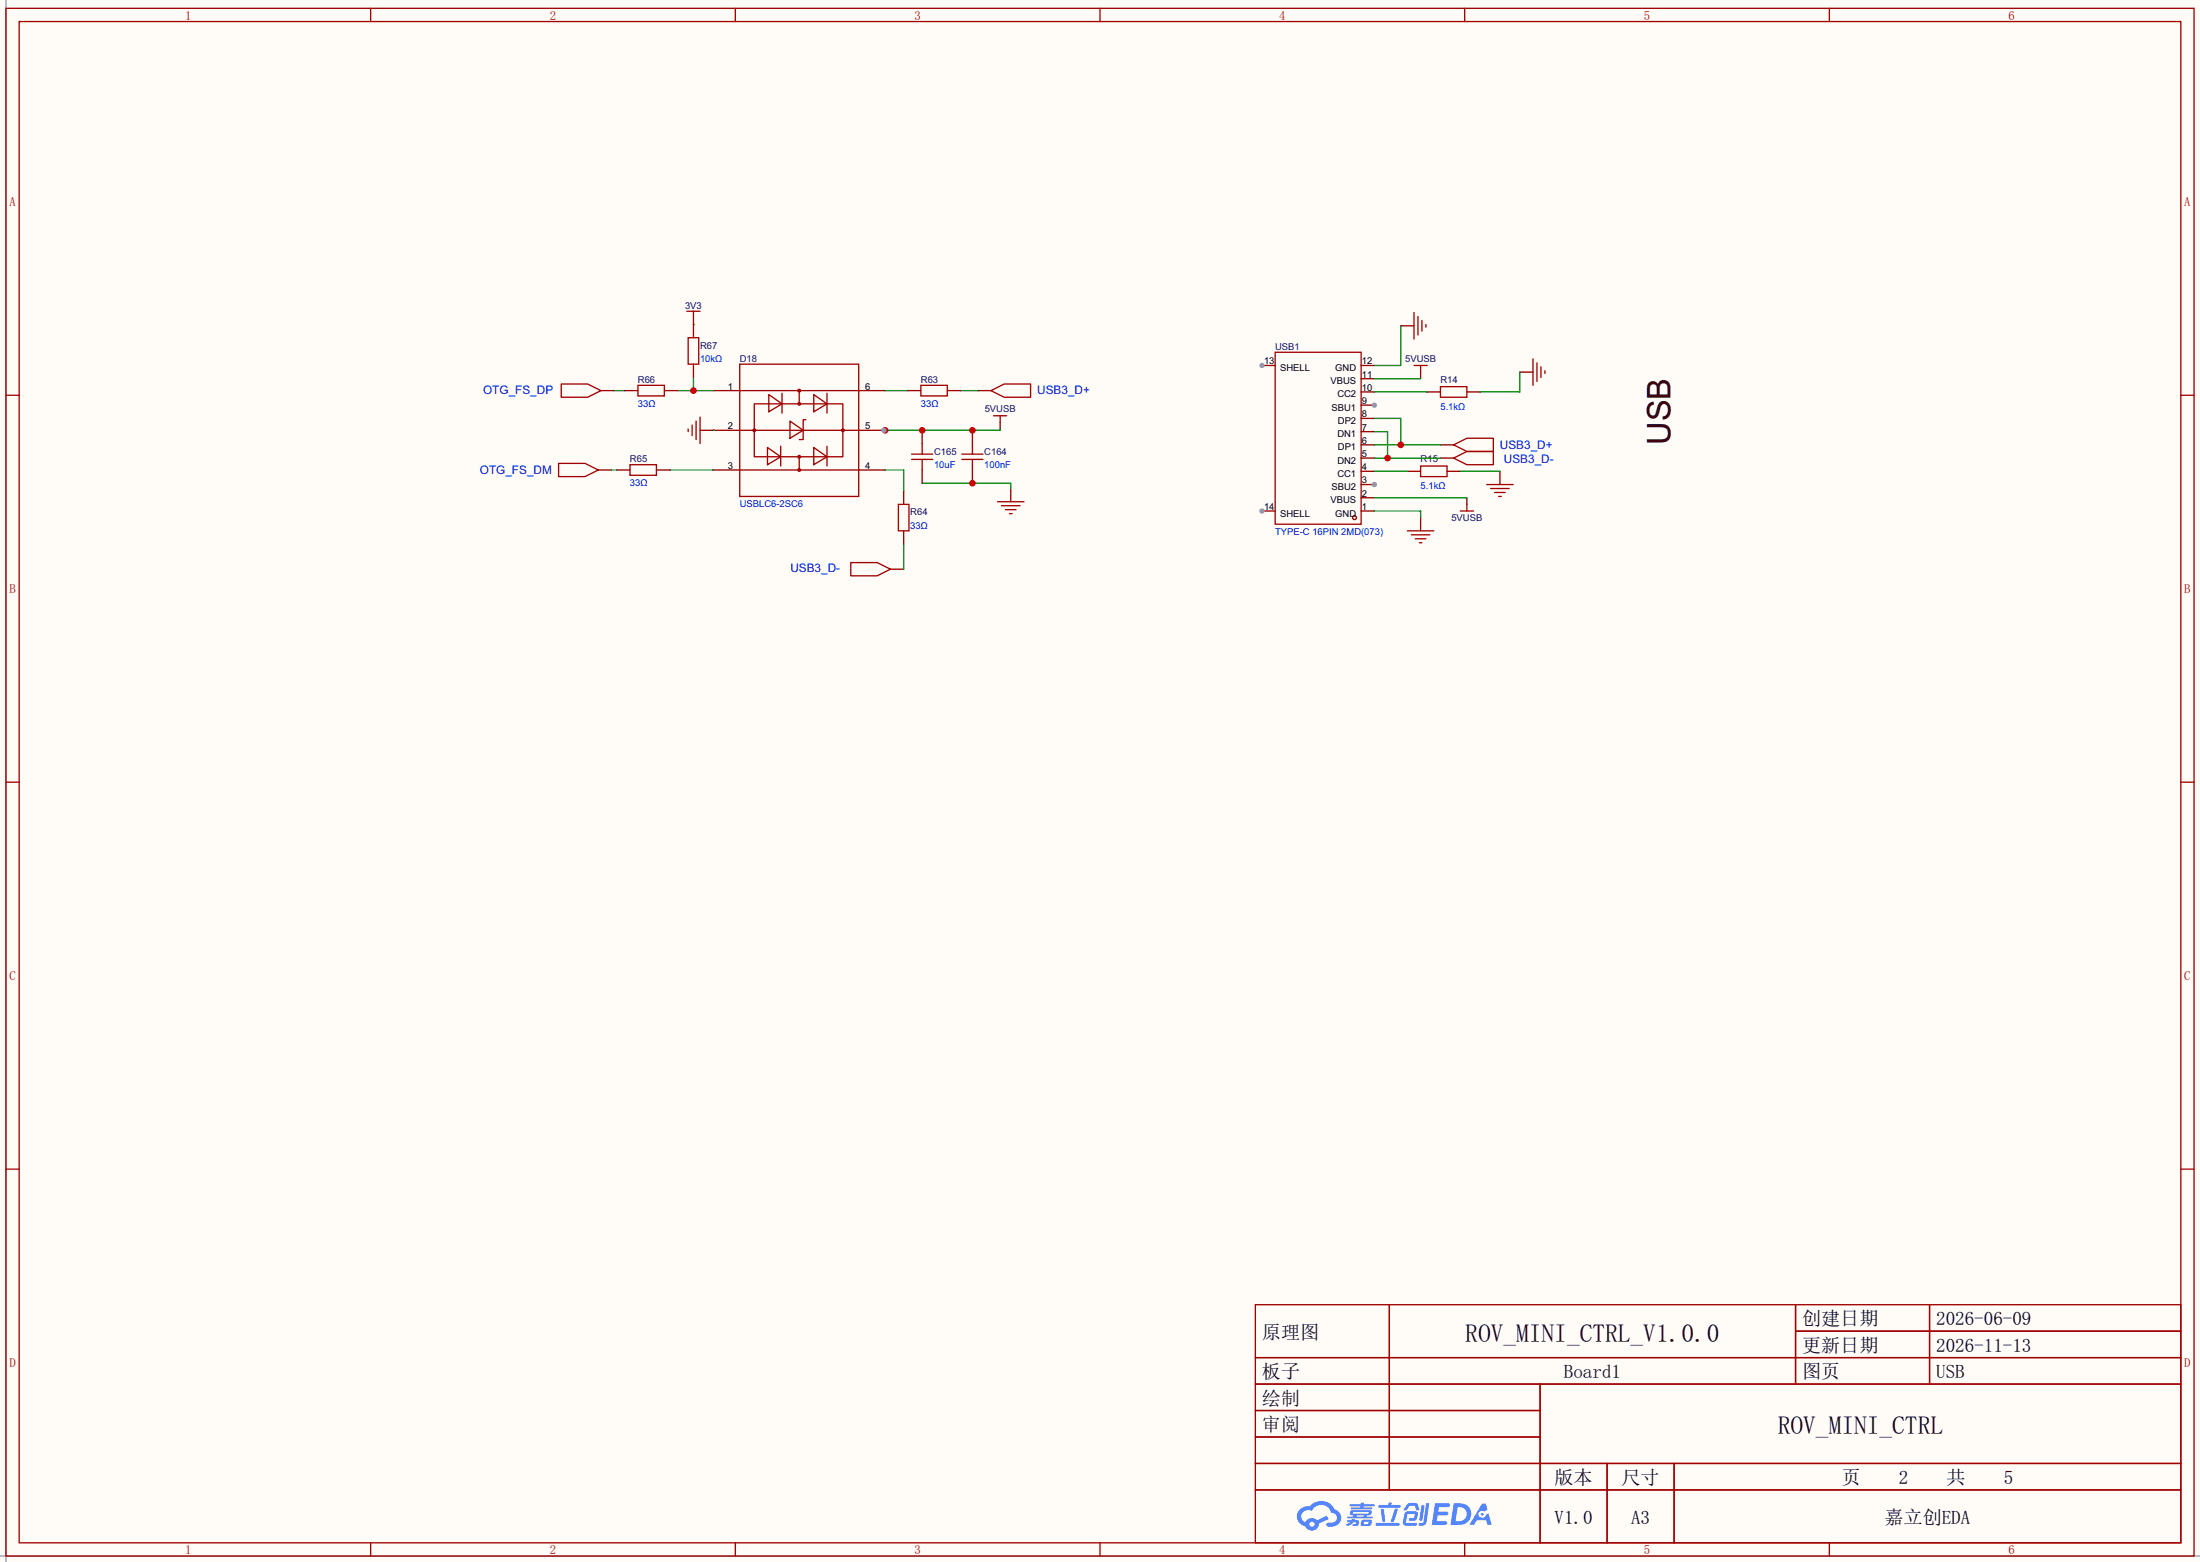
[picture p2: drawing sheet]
<svg xmlns="http://www.w3.org/2000/svg" width="423mm" height="300mm" viewBox="0 0 423 300" stroke-linecap="round" stroke-linejoin="round" font-family="sans-serif">
<path d="M0 0h422.7v299.9h-422.7z" fill="#fffcf7"/>
<path d="M1.1 0v299.9M0 298.8h422.7" fill="none" stroke="#999" stroke-width=".25"/>
<g fill="none" stroke="#a10000" stroke-width=".25">
<path d="M1.1 1.6h420.4v297.2h-420.4zM3.7 4.1h415.3v292.1h-415.3zM71.2 1.6v2.5M141.3 1.6v2.5M211.3 1.6v2.5M281.4 1.6v2.5M351.5 1.6v2.5M1.1 75.9h2.6M419 75.9h2.5M1.1 150.2h2.6M419 150.2h2.5M1.1 224.5h2.6"/>
<path d="M419 224.5h2.5M241.2 250.5h177.8v45.7h-177.8zM266.9 250.5v35.6M345 250.5v15.3M345 255.6h74M370.7 250.5v15.3M241.2 260.7h177.8M241.2 265.8h177.8M241.2 270.8h54.7M241.2 275.9h54.7M295.9 265.8v30.4M71.2 296.2v2.6"/>
<path d="M141.3 296.2v2.6M211.3 296.2v2.6M241.2 281h177.8M241.2 286.1h177.8M281.4 296.2v2.6M308.8 281v15.2M321.6 281v15.2M351.5 296.2v2.6"/>
</g>
<g fill="#5487ff">
<path d="M275.7 288.6h1.6a1.34 1.34 0 0 1 1.2 .2 .37 .37 0 0 1-.3 .6h-1.7l-.2 .9h1.6a.37 .37 0 0 1 .4 .4 .37 .37 0 0 1-.4 .3h-1.7l-.2 1.1h1.4a.48 .48 0 0 1 .6 .3v.2l-.3 .2h-2.6z"/>
<path d="M284.7 288.7h.7l.4 1.2-.6 .3a.72 .72 0 0 0-1.1 .2 .72 .72 0 0 0 .3 1 .72 .72 0 0 0 1-.3l.1-.3 .5-.2 .6 2.2h-.8l-.3-.9h-1.8l-.5 .9h-.9z"/>
<path d="M273.1 289h.6l-.4 2.8a.31 .31 0 0 1-.3 .2 .31 .31 0 0 1-.3-.3z"/>
<path d="M274 288.6h.6l-.5 3.7a.97 .97 0 0 1-1.6 .5l.2-.3 .6-.1 .2-.2z"/>
<path d="M270.3 288.9l.5-.3h1.2l.4 .4 .3 .9-.6 .1-.3-.9h-.8l-.2 .1-.6 .8h-.5z"/>
<path d="M269.9 290.5l.5-.3h1.4a.69 .69 0 0 1 .6 .4 .69 .69 0 0 1-.1 .7 .74 .74 0 0 1-.8 .7h-.6a.27 .27 0 0 1-.2-.3 .27 .27 0 0 1 .3-.2l.6-.1 .2-.7-1.4 .1-.3 1.6h1.9a.28 .28 0 0 1 .2 .3 .28 .28 0 0 1-.3 .3l-1.9-.1-.4-.2-.1-.5z"/>
<path d="M264.3 292.4h4.3a.28 .28 0 0 1 .3 .3 .28 .28 0 0 1-.3 .3h-4.2l-.1-.2z"/>
<path d="M268 289.7h.6l-.8 2.4a.3 .3 0 0 1-.4 .2 .3 .3 0 0 1-.2-.2z"/>
<path d="M265.3 289.7h.6l.2 2.2-.2 .3-.4-.2z"/>
<path d="M264.8 289h1.9l.2-.5h.5l-.1 .5h1.5a.27 .27 0 0 1 .3 .3 .27 .27 0 0 1-.3 .2h-3.9l-.1-.1z"/>
<path d="M258.9 291.9h.7l.1-.2h.6l-.1 .2h.8l.1 .4-.2 .6-1.1 .1v-.3l.7-.2v-.2h-.5l-.5 .4-.8 .3-.1-.3 .8-.4h-.6z"/>
<path d="M259.3 288.8h2.1l.1-.2 .6-.1-.1 .3h1.9l.2 .3-.2 .1h-1.9l-.1 .2h1.6l.2 .3-.2 .1h-3.9l-.1-.3h1.8v-.3h-1.9l-.1-.1z"/>
<path d="M279.3 288.6l-.6 4.2h1.4a2.14 2.14 0 0 0 2.6-2.1 2.14 2.14 0 0 0-2.7-2.1zM280 289.4a1.37 1.37 0 0 1 1.8 1.2 1.37 1.37 0 0 1-1.5 1.5h-.7z"/>
<path d="M259.4 290.1l-.1 .7 .6 .2 .1 .2h-1.2l.1 .3h4.6l.2-.1-.2-.2h-.9l.1-.2a.6 .6 0 0 0 .7-.2 .6 .6 0 0 0 0-.8h-3.6zM260 290.3l2.9 .1-.1 .2h-2.8zM260.6 291h1.4l-.1 .2h-1.2z"/>
<path d="M261.6 292a.9 .9 0 0 0-.1 1 2.48 2.48 0 0 0 1.9-.1 .84 .84 0 0 0 0-1.1h-1.4zM262.1 292.2h.7l.1 .3-.2 .2-.7-.1z"/>
<path d="M249.8 289.8a1.91 1.91 0 0 0-.6 1.9 1.91 1.91 0 0 0 1.6 1.4 1.35 1.35 0 0 0 1.5 .8 1.35 1.35 0 0 0 1.1-1.3l1.9-.9-.5-.7-1.8 .9a1.41 1.41 0 0 0-2.2 .4 1.25 1.25 0 0 1-.6-1.8 1.25 1.25 0 0 1 1.8-.4 1.97 1.97 0 0 1 2-1.1 1.97 1.97 0 0 1 1.7 1.5 .96 .96 0 0 1 1.1 .8 .96 .96 0 0 1-.9 1.1h-.6a.39 .39 0 0 0-.5 .3 .39 .39 0 0 0 .4 .4 1.87 1.87 0 0 0 1.9-.5 1.87 1.87 0 0 0 .3-2l-.6-.6-.4-.2a2.86 2.86 0 0 0-4.8-.6h-.3a2.27 2.27 0 0 0-1.5 .6zM251.6 292.7a.49 .49 0 0 1 .9 0 .49 .49 0 0 1-.9 0z"/>
<circle cx="284.8" cy="290.8" r=".27"/>
</g>
<g fill="none" stroke="#a10000" stroke-width=".25">
<path d="M142.1 69.9h22.9v25.4h-22.9zM142.1 75h22.9M144.9 77.5h17v10.2h-17zM147.7 75.8l2.5 1.7-2.5 1.6zM150.2 75.5v3.8M153.5 75v2.5M156.3 75.8l2.6 1.7-2.6 1.6zM158.9 75.5v3.8M190.4 75l2.5-1.3h5.1v2.6h-5.1zM190.9 79.8h2.5M192.2 79.8v1.3M271.7 60v5.1"/>
<path d="M271.7 70.2h2.5M272.4 60.8v3.5M272.9 70.2v1.2M273.2 61.5v2.1M273.9 62.3v.5M294.5 68.9v5.1M295.3 69.7v3.5M296 70.4v2.1M296.8 71.2v.5M142.1 90.2h22.9M142.1 82.6h22.9M147.4 85.9l2.6 1.8-2.6 1.5z"/>
<path d="M150 85.7v3.8M151.8 80.8l2.5 1.8-2.5 1.5zM153.5 87.7v2.5M154.8 80.6h-.5v3.8h-.8M156.3 85.9l2.6 1.8-2.6 1.5zM158.9 85.7v3.8M279.3 85.4l2.5-1.3h5.1v2.6h-5.1zM279.3 88l2.5-1.3h5.1v2.5h-5.1zM280.5 98.1h2.6M281.8 96.8v1.3M285.6 93h5.1M286.4 93.8h3.5"/>
<path d="M287.1 94.6h2.1M287.9 95.3h.5M163.4 108h5.1l2.6 1.3-2.6 1.3h-5.1zM270.4 101.9h5.1M271.1 102.7h3.6M271.9 103.5h2M272.7 104.2h.5"/>
<circle cx="153.5" cy="75" r=".25"/>
<circle cx="153.5" cy="77.5" r=".25"/>
<circle cx="144.9" cy="82.6" r=".25"/>
<circle cx="153.5" cy="87.7" r=".25"/>
<circle cx="153.5" cy="90.2" r=".25"/>
<circle cx="161.9" cy="82.6" r=".25"/>
</g>
<g fill="none" stroke="#870000" stroke-width=".25">
<path d="M137 75h5.1M165 75h5.1M187.8 75h2.6M269.1 62.6h2.6M272.9 71.4v1.3M292 71.4h2.5M137 82.6h5.1M137 90.2h5.1M165 82.6h5.1M165 90.2h5.1M192.2 81.1v1.3M272.9 99.4v2.5"/>
<path d="M276.7 85.4h2.6M276.7 88h2.6M281.8 95.6v1.2M288.2 90.5v2.5M171.1 109.3h2.5"/>
</g>
<path d="M170.1 75h4.3M184.5 75h3.3M170.1 90.2h3.5v4.1M192.2 82.4v.2h-22.4M173.6 104.5v4.8" fill="none" stroke="#008700" stroke-width=".25"/>
<circle cx="170.1" cy="82.6" r=".63" fill="#c00"/>
<circle cx="169.8" cy="82.6" r=".51" fill="#999"/>
<path d="M134.5 82.6h2.5M194.2 93.8v2.5" fill="none" stroke="#870000" stroke-width=".25"/>
<path d="M132.2 82.4v.5M133 81.6v2M133.7 80.8v3.6M134.5 80.1v5.1M191.6 96.3h5.1M192.4 97.1h3.6M193.2 97.9h2M193.9 98.6h.5" fill="none" stroke="#a10000" stroke-width=".25"/>
<path d="M130.2 75h6.8M133.2 72.5v2.5M137 82.6h.1M177.2 92.8h17v1" fill="none" stroke="#008700" stroke-width=".25"/>
<circle cx="133.2" cy="75" r=".63" fill="#c00"/>
<path d="M118 75h2M133.2 62.3h.1M117.5 90.2h1M128.7 90.2h8.3" fill="none" stroke="#008700" stroke-width=".25"/>
<path d="M115.4 75h2.6M133.2 61v1.3M114.9 90.2h2.6M186.8 90.2v2.6" fill="none" stroke="#870000" stroke-width=".25"/>
<path d="M132 59.8h2.5M133.2 59.8v1.2M107.8 73.7h5.1l2.5 1.3-2.5 1.3h-5.1zM107.3 89h5.1l2.5 1.2-2.5 1.3h-5.1z" fill="none" stroke="#a10000" stroke-width=".25"/>
<circle cx="186.8" cy="92.8" r=".63" fill="#c00"/>
<path d="M186.8 82.6v2.6" fill="none" stroke="#870000" stroke-width=".25"/>
<circle cx="186.8" cy="82.6" r=".63" fill="#c00"/>
<path d="M184.8 88.2h4M184.8 87.2h4M186.8 85.2v2M186.8 88.2v2" fill="none" stroke="#a10000" stroke-width=".25"/>
<path d="M177.2 82.6v2.6M177.2 90.2v2.6" fill="none" stroke="#870000" stroke-width=".25"/>
<circle cx="177.2" cy="82.6" r=".63" fill="#c00"/>
<g fill="none" stroke="#a10000" stroke-width=".25">
<path d="M122.6 74h5v2h-5zM132.2 64.8h2v5.1h-2zM176.9 74h5.1v2h-5.1zM245 67.6h16.5v33.1h-16.5zM276.7 74.2h5.1v2.1h-5.1zM121 89.2h5.1v2.1h-5.1zM172.6 96.8h2v5.1h-2zM175.1 88.2h4.1M175.1 87.2h4.1M177.2 85.2v2M177.2 88.2v2M272.9 89.5h5.1v2h-5.1z"/>
<circle cx="260.2" cy="99.4" r=".38"/>
</g>
<g fill="none" stroke="#870000" stroke-width=".25">
<path d="M120 75h2.6M127.6 75h2.6M133.2 62.3v2.5M133.2 69.9v2.6M174.4 75h2.5M182 75h2.5M274.2 75.3h2.5M281.8 75.3h2.6M118.5 90.2h2.5M126.1 90.2h2.6M173.6 94.3v2.5M261.5 98.1h2.5"/>
<path d="M261.5 95.6h2.5M261.5 93h2.5M270.4 90.5h2.5M278 90.5h2.5M173.6 101.9v2.6"/>
</g>
<circle cx="264" cy="93" r=".51" fill="#999"/>
<path d="M261.5 77.8h2.5M261.5 90.5h2.5M261.5 88h2.5M261.5 85.4h2.5M261.5 82.9h2.5M261.5 80.3h2.5" fill="none" stroke="#870000" stroke-width=".25"/>
<circle cx="264" cy="77.8" r=".51" fill="#999"/>
<path d="M242.4 70.2h2.6M261.5 75.3h2.5M261.5 72.7h2.5M261.5 70.2h2.5" fill="none" stroke="#870000" stroke-width=".25"/>
<circle cx="242.4" cy="70.2" r=".51" fill="#999"/>
<path d="M242.4 98.1h2.6" fill="none" stroke="#870000" stroke-width=".25"/>
<circle cx="242.4" cy="98.1" r=".51" fill="#999"/>
<path d="M264 72.7h8.9M264 75.3h10.2M264 95.6h17.8M264 90.5h6.4M264 85.4h12.7M264 80.3h5.1v5.1" fill="none" stroke="#008700" stroke-width=".25"/>
<circle cx="269.1" cy="85.4" r=".63" fill="#c00"/>
<path d="M264 88h12.7M264 82.9h2.6v5.1" fill="none" stroke="#008700" stroke-width=".25"/>
<circle cx="266.6" cy="88" r=".63" fill="#c00"/>
<path d="M269.1 62.6v7.6h-5.1M292 71.4v3.9h-7.6M264 98.1h8.9v1.3M280.5 90.5h7.7" fill="none" stroke="#008700" stroke-width=".25"/>
<text font-size="6.3" x="321" y="85.4" transform="rotate(-90 321 85.4)">USB</text>
<g font-size="4.9">
<text x="281.5" y="257.7">ROV_MINI_CTRL_V1.0.0</text>
<text x="341.6" y="275.4">ROV_MINI_CTRL</text>
</g>
<g font-size="3.7">
<text x="242.4" y="257">原理图</text>
<text x="346.2" y="254.5">创建日期</text>
<text x="372" y="254.5">2026-06-09</text>
<text x="346.2" y="259.6">更新日期</text>
<text x="372" y="259.6">2026-11-13</text>
<text x="242.4" y="264.7">板子</text>
<text x="242.4" y="269.7">绘制</text>
<text x="300.4" y="264.7">Board1</text>
<text x="346.2" y="264.7">图页</text>
<text x="372" y="264.7">USB</text>
<text x="242.4" y="274.8">审阅</text>
<text x="298.7" y="285">版本</text>
<text x="311.5" y="285">尺寸</text>
<text x="353.8" y="285">页</text>
<text x="364.8" y="285">2</text>
<text x="374" y="285">共</text>
<text x="385" y="285">5</text>
<text x="298.7" y="292.6">V1.0</text>
<text x="313.4" y="292.6">A3</text>
<text x="362.1" y="292.6">嘉立创EDA</text>
</g>
<g font-size="2.4" fill="#a00000">
<text x="35.6" y="3.7">1</text>
<text x="105.6" y="3.7">2</text>
<text x="175.7" y="3.7">3</text>
<text x="245.7" y="3.7">4</text>
<text x="315.8" y="3.7">5</text>
<text x="385.9" y="3.7">6</text>
<text x="1.8" y="39.6">A</text>
<text x="419.6" y="39.6">A</text>
<text x="1.8" y="113.9">B</text>
<text x="419.6" y="113.9">B</text>
<text x="1.8" y="188.2">C</text>
<text x="419.6" y="188.2">C</text>
<text x="1.8" y="262.5">D</text>
<text x="419.6" y="262.5">D</text>
<text x="35.6" y="298.4">1</text>
<text x="105.6" y="298.4">2</text>
<text x="175.7" y="298.4">3</text>
<text x="245.7" y="298.4">4</text>
<text x="315.8" y="298.4">5</text>
<text x="385.9" y="298.4">6</text>
</g>
<g font-size="2.3" fill="#00f">
<text x="92.8" y="75.7">OTG_FS_DP</text>
<text x="199.3" y="75.7">USB3_D+</text>
<text x="288.2" y="86.1">USB3_D+</text>
<text x="288.9" y="88.9">USB3_D-</text>
<text x="92.2" y="91">OTG_FS_DM</text>
<text x="151.8" y="109.8">USB3_D-</text>
</g>
<g font-size="1.8" fill="#000080">
<text x="131.6" y="59.3">3V3</text>
<text x="134.5" y="67">R67</text>
<text x="142.1" y="69.5">D18</text>
<text x="245" y="67.2">USB1</text>
<text x="269.9" y="69.5">5VUSB</text>
<text x="122.6" y="73.6">R66</text>
<text x="176.9" y="73.6">R63</text>
<text x="276.7" y="73.6">R14</text>
<text x="189.2" y="79.1">5VUSB</text>
<text x="121" y="88.8">R65</text>
<text x="179.5" y="87.3">C165</text>
<text x="189.1" y="87.3">C164</text>
<text x="272.9" y="88.8">R15</text>
<text x="174.9" y="99">R64</text>
<text x="278.8" y="100">5VUSB</text>
</g>
<g font-size="1.8" fill="#00f">
<text x="134.5" y="69.5">10kΩ</text>
<text x="122.6" y="78.1">33Ω</text>
<text x="176.9" y="78.1">33Ω</text>
<text x="276.7" y="78.6">5.1kΩ</text>
<text x="179.5" y="89.8">10uF</text>
<text x="189.1" y="89.8">100nF</text>
<text x="121" y="93.4">33Ω</text>
<text x="272.9" y="93.9">5.1kΩ</text>
<text x="142.1" y="97.4">USBLC6-2SC6</text>
<text x="174.9" y="101.5">33Ω</text>
<text x="245" y="102.8">TYPE-C 16PIN 2MD(073)</text>
</g>
<g font-size="1.8">
<text x="242.8" y="70">13</text>
<text x="245.9" y="71.2">SHELL</text>
<text x="256.5" y="71.2">GND</text>
<text x="261.6" y="70">12</text>
<text x="139.8" y="74.8">1</text>
<text x="166.2" y="74.8">6</text>
<text x="255.6" y="73.8">VBUS</text>
<text x="256.9" y="76.3">CC2</text>
<text x="261.6" y="77.6">9</text>
<text x="261.6" y="75.1">10</text>
<text x="261.6" y="72.5">11</text>
<text x="139.8" y="82.4">2</text>
<text x="166.2" y="82.4">5</text>
<text x="255.8" y="78.9">SBU1</text>
<text x="256.9" y="83.9">DN1</text>
<text x="257" y="81.4">DP2</text>
<text x="261.6" y="82.7">7</text>
<text x="261.6" y="80.1">8</text>
<text x="256.9" y="89">DN2</text>
<text x="257" y="86.5">DP1</text>
<text x="261.6" y="87.8">5</text>
<text x="261.6" y="85.2">6</text>
<text x="139.8" y="90">3</text>
<text x="166.2" y="90">4</text>
<text x="255.8" y="94.1">SBU2</text>
<text x="256.9" y="91.6">CC1</text>
<text x="261.6" y="95.4">2</text>
<text x="261.6" y="92.8">3</text>
<text x="261.6" y="90.3">4</text>
<text x="242.8" y="97.9">14</text>
<text x="245.9" y="99.2">SHELL</text>
<text x="255.6" y="96.6">VBUS</text>
<text x="256.5" y="99.2">GND</text>
<text x="261.6" y="97.9">1</text>
</g>
</svg>
